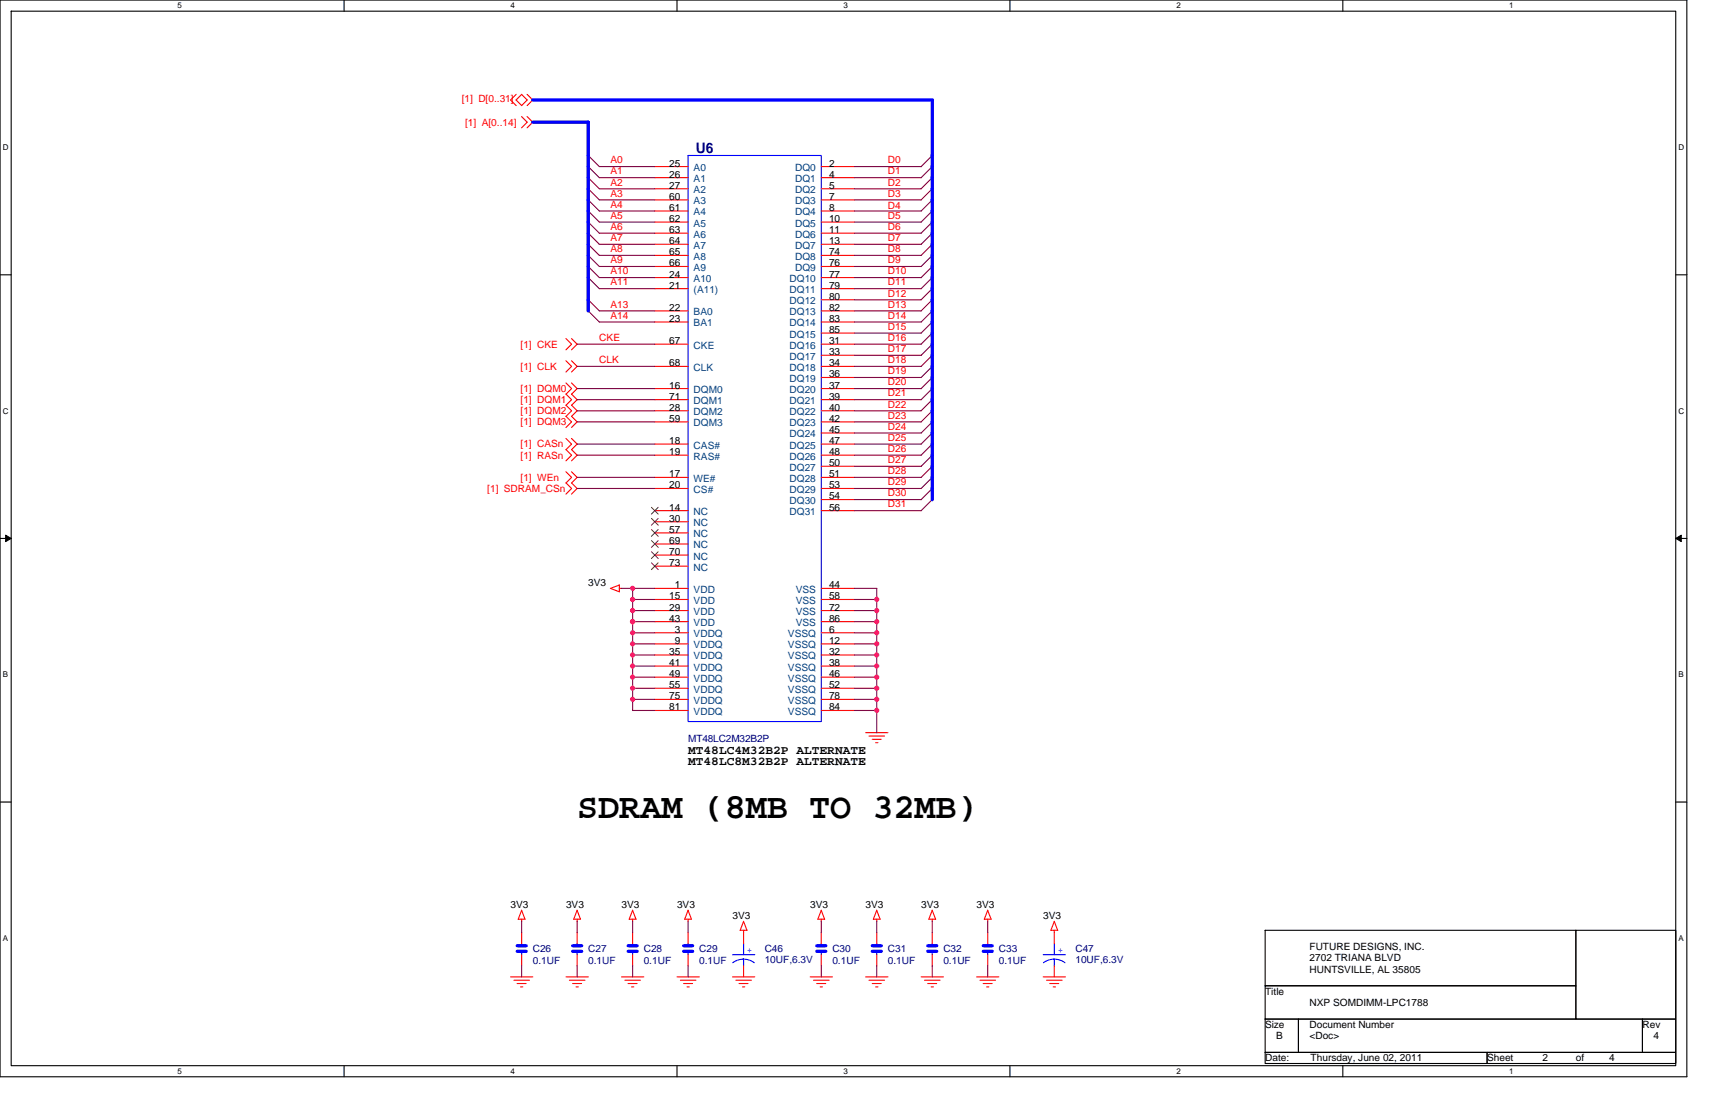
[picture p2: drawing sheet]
<svg xmlns="http://www.w3.org/2000/svg" width="432mm" height="279mm" viewBox="0 0 432 279" stroke-linecap="round" stroke-linejoin="round" font-family="sans-serif">
<path d="M0 0h424.7v271h-424.7zM2.8 2.8h419.1v265.4h-419.1z" fill="none" stroke="#000" stroke-width=".28"/>
<g fill="#fff">
<path d="M44.7 .3h1.1v2.2h-1.1z"/>
<path d="M44.7 268.5h1.1v2.3h-1.1z"/>
</g>
<path d="M86.6 0v2.8M86.6 268.2v2.8" fill="none" stroke="#000" stroke-width=".28"/>
<g fill="#fff">
<path d="M128.5 .3h1.2v2.2h-1.2z"/>
<path d="M128.5 268.5h1.2v2.3h-1.2z"/>
</g>
<path d="M170.5 0v2.8M170.5 268.2v2.8" fill="none" stroke="#000" stroke-width=".28"/>
<g fill="#fff">
<path d="M212.4 .3h1.1v2.2h-1.1z"/>
<path d="M212.4 268.5h1.1v2.3h-1.1z"/>
</g>
<path d="M254.3 0v2.8M254.3 268.2v2.8" fill="none" stroke="#000" stroke-width=".28"/>
<g fill="#fff">
<path d="M296.2 .3h1.1v2.2h-1.1z"/>
<path d="M296.2 268.5h1.1v2.3h-1.1z"/>
</g>
<path d="M338.1 0v2.8M338.1 268.2v2.8" fill="none" stroke="#000" stroke-width=".28"/>
<g fill="#fff">
<path d="M380 .3h1.1v2.2h-1.1z"/>
<path d="M380 268.5h1.1v2.3h-1.1z"/>
<path d="M.7 36h1.5v2.2h-1.5z"/>
<path d="M422.6 36h1.5v2.2h-1.5z"/>
<path d="M.7 102.3h1.5v2.3h-1.5z"/>
<path d="M422.6 102.3h1.5v2.3h-1.5z"/>
</g>
<path d="M0 69.2h2.8M421.9 69.2h2.8" fill="none" stroke="#000" stroke-width=".28"/>
<g fill="#fff">
<path d="M.7 168.7h1.4v2.2h-1.4z"/>
<path d="M422.6 168.7h1.3v2.2h-1.3z"/>
</g>
<path d="M0 135.5h2.8M421.9 135.5h2.8" fill="none" stroke="#000" stroke-width=".28"/>
<path d="M1.4 134.7l1.4 .8-1.4 .8zM421.9 135.5l1.4-.8v1.6z" fill="#000" stroke="#000" stroke-width=".25"/>
<g fill="#fff">
<path d="M.7 235.1h1.4v2.2h-1.4z"/>
<path d="M422.6 235.1h1.4v2.2h-1.4z"/>
</g>
<path d="M0 201.9h2.8M421.9 201.9h2.8M318.5 234.2h78.3v13.9h-78.3zM396.8 234.2h25.1v22.3h-25.1zM318.5 248.1h78.3v8.4h-78.3zM318.5 256.5h8.4v8.4h-8.4zM326.9 256.5h86.6v8.4h-86.6zM413.5 256.5h8.4v8.4h-8.4zM318.5 264.9h55.9v2.8h-55.9zM374.4 264.9h47.5v2.8h-47.5z" fill="none" stroke="#000" stroke-width=".28"/>
<g fill="none" stroke="#f00" stroke-width=".28">
<path d="M130 23.7l-1.5 1.5 1.5 1.4M131.3 29.3l1.4 1.5-1.4 1.4M131.3 23.7l1.4 1.5-1.4 1.4M131.4 23.7l-1.5 1.5 1.5 1.4M132.7 29.3l1.4 1.5-1.4 1.4M132.7 23.7l1.4 1.5-1.4 1.4M164.9 41.9h8.3M164.9 44.7h8.3M164.9 47.5h8.3M164.9 50.3h8.3M164.9 53.1h8.3M164.9 55.9h8.3"/>
<path d="M164.9 58.7h8.3M206.8 41.9h8.4M206.8 44.7h8.4M206.8 47.5h8.4M206.8 50.3h8.4M206.8 53.1h8.4M206.8 55.9h8.4M206.8 58.7h8.4M164.9 61.5h8.3M164.9 64.3h8.3M164.9 67.1h8.3M164.9 69.9h8.3"/>
<path d="M164.9 72.7h8.3M164.9 78.3h8.3M206.8 61.5h8.4M206.8 64.3h8.4M206.8 67.1h8.4M206.8 69.9h8.4M206.8 72.7h8.4M206.8 75.5h8.4M206.8 78.3h8.4M142.5 96.4l1.4 1.4-1.4 1.4 1.4 1.4-1.4 1.4M142.5 85.2l1.4 1.4-1.4 1.5M142.5 90.8l1.4 1.4-1.4 1.4"/>
<path d="M143.9 96.4l1.4 1.4-1.4 1.4 1.4 1.4-1.4 1.4M143.9 85.2l1.4 1.4-1.4 1.5M143.9 90.8l1.4 1.4-1.4 1.4M164.9 81h8.3M164.9 86.6h8.3M164.9 92.2h8.3M164.9 97.8h8.3M206.8 81h8.4M206.8 83.8h8.4M206.8 86.6h8.4M206.8 89.4h8.4M206.8 92.2h8.4"/>
<path d="M206.8 95h8.4M206.8 97.8h8.4M142.5 110.4l1.4 1.4-1.4 1.4 1.4 1.4-1.4 1.4M142.5 102l1.4 1.4-1.4 1.4 1.4 1.4-1.4 1.4M142.5 118.7l1.4 1.5-1.4 1.4M143.9 110.4l1.4 1.4-1.4 1.4 1.4 1.4-1.4 1.4M143.9 102l1.4 1.4-1.4 1.4 1.4 1.4-1.4 1.4M143.9 118.7l1.4 1.5-1.4 1.4M164.9 100.6h8.3M164.9 103.4h8.3M164.9 106.2h8.3M164.9 111.8h8.3"/>
<path d="M164.9 114.6h8.3M206.8 100.6h8.4M206.8 103.4h8.4M206.8 106.2h8.4M206.8 109h8.4M206.8 111.8h8.4M206.8 114.6h8.4M206.8 117.4h8.4M142.5 121.5l1.4 1.5-1.4 1.4M143.9 121.5l1.4 1.5-1.4 1.4M164.9 120.2h8.3M164.9 123h8.3"/>
<path d="M164.9 128.5h8.3M164.9 131.3h8.3M164.9 134.1h8.3M164.9 136.9h8.3M164.9 139.7h8.3M206.8 120.2h8.4M206.8 123h8.4M206.8 125.8h8.4M206.8 128.5h8.4M153.7 148.1l2.2-.9v1.7M153.7 148.1l2.3 .9M155.9 148.1h.6"/>
<path d="M164.9 148.1h8.3M164.9 150.9h8.3M164.9 153.7h8.3M164.9 156.5h8.3M164.9 159.3h8.3M164.9 142.5h8.3M206.8 148.1h8.4M206.8 150.9h8.4M206.8 153.7h8.4M206.8 156.5h8.4M206.8 159.3h8.4M164.9 162.1h8.3"/>
<path d="M164.9 164.9h8.3M164.9 167.7h8.3M164.9 170.5h8.3M164.9 173.2h8.3M164.9 176h8.3M164.9 178.8h8.3M206.8 162.1h8.4M206.8 164.9h8.4M206.8 167.7h8.4M206.8 170.5h8.4M206.8 173.2h8.4M206.8 176h8.4"/>
<path d="M206.8 178.8h8.4M218 184.4h5.6M218.8 185.3h3.9M219.6 186.1h2.3M220.5 186.9h.5M131.3 229.1l.9 2.3h-1.7l.8-2.3M131.3 234.7v2.8M131.3 231.4v.5M145.3 229.1l.9 2.3h-1.7l.8-2.3M145.3 234.7v2.8M145.3 231.4v.5M159.3 229.1l.8 2.3h-1.7z"/>
<path d="M159.3 231.4v.5M159.3 234.7v2.8M173.2 229.1l.9 2.3h-1.7zM173.2 231.4v.5M173.2 234.7v2.8M187.2 231.9l.9 2.3h-1.7M187.2 234.2v3.3M187.2 231.9l-.8 2.3M205.9 231.4h1.7l-.8-2.3-.9 2.3M206.8 231.4v.5M206.8 234.7v2.8M219.9 231.4h1.7"/>
<path d="M220.7 231.4v.5M220.7 234.7v2.8M221.6 231.4l-.9-2.3-.8 2.3M234.7 234.7v2.8M234.7 231.4v.5M235.6 231.4l-.9-2.3-.8 2.3h1.7M248.7 234.7v2.8M248.7 231.4v.5M249.5 231.4l-.8-2.3-.9 2.3h1.8M265.4 231.9l.9 2.3h-1.7M265.5 234.2v3.3M265.5 231.9l-.9 2.3"/>
<path d="M128.5 245.9h5.7M129.4 246.7h3.9M130.2 247.6h2.3M131.1 248.4h.5M131.3 240.3v2.8M142.5 245.9h5.6M143.4 246.7h3.9M144.2 247.6h2.2M145 248.4h.6M145.3 240.3v2.8M156.5 245.9h5.6M157.3 246.7h3.9"/>
<path d="M158.1 247.6h2.3M159 248.4h.6M159.3 240.3v2.8M170.5 245.9h5.6M171.3 246.7h3.9M172.1 247.6h2.3M173 248.4h.5M173.2 240.3v2.8M184.4 245.9h5.6M185.3 246.7h3.9M186.1 247.6h2.2M186.9 248.4h.6"/>
<path d="M187.2 243.1v2.8M204 245.9h5.6M204.8 246.7h3.9M205.6 247.6h2.3M206.5 248.4h.6M206.8 240.3v2.8M218 245.9h5.6M218.8 246.7h3.9M219.6 247.6h2.3M220.5 248.4h.5M220.7 240.3v2.8M231.9 245.9h5.6"/>
<path d="M232.8 246.7h3.9M233.6 247.6h2.2M234.4 248.4h.6M234.7 240.3v2.8M245.9 245.9h5.6M246.7 246.7h4M247.5 247.6h2.3M248.4 248.4h.6M248.7 240.3v2.8M262.7 245.9h5.6M263.5 246.7h3.9M264.3 247.6h2.3"/>
<path d="M265.2 248.4h.5M265.5 243.1v2.8"/>
</g>
<g fill="none" stroke="#00f" stroke-width=".28">
<path d="M173.2 39.1h33.6v142.5h-33.6zM131.3 237.5v.6M131.3 239.4v.9M145.3 237.5v.6M145.3 239.4v.9M159.3 237.5v.6M159.3 239.4v.9M173.2 237.5v.6M173.2 239.4v.9M187.2 237.5v2.8M206.8 237.5v.6M206.8 239.4v.9"/>
<path d="M220.7 237.5v.6M220.7 239.4v.9M234.7 237.5v.6M234.7 239.4v.9M248.7 237.5v.6M248.7 239.4v.9M265.5 237.5v2.8M184.4 240.3h5.6M184.5 242.3l1.3-.6 1.4-.3 1.4 .3 1.3 .6M187.2 241.4v1.7M262.7 240.3h5.6M262.7 242.3l1.3-.6 1.4-.3 1.5 .3 1.2 .6"/>
<path d="M265.5 241.4v1.7"/>
</g>
<g fill="none" stroke="#00f" stroke-width=".83">
<path d="M134.1 25.2h100.6v100.6M134.1 30.8h14v47.5M130.2 238.1h2.3M130.2 239.5h2.3M144.2 238.1h2.3M144.2 239.5h2.3M158.2 238.1h2.2M158.2 239.5h2.2M172.1 238.1h2.3M172.1 239.5h2.3M205.7 238.1h2.2M205.7 239.5h2.2"/>
<path d="M219.6 238.1h2.3M219.6 239.5h2.3M233.6 238.1h2.3M233.6 239.5h2.3M247.6 238.1h2.2M247.6 239.5h2.2"/>
</g>
<path d="M164 127.7l1.7 1.7M164 130.5l1.7 1.7M164 133.3l1.7 1.7M164 136.1l1.7 1.7M164 138.9l1.7 1.7M165.7 127.7l-1.7 1.7M165.7 130.5l-1.7 1.7M165.7 133.3l-1.7 1.7M165.7 136.1l-1.7 1.7M165.7 138.9l-1.7 1.7M164 141.7l1.7 1.7M165.7 141.7l-1.7 1.7" fill="none" stroke="#804000" stroke-width=".25"/>
<g fill="none" stroke="#800040" stroke-width=".28">
<path d="M148.1 39.1l2.8 2.8h14M234.7 39.1l-2.8 2.9M148.1 44.7l2.8 2.8h14M148.1 50.3l2.8 2.8h14M148.1 58.7l2.8 2.8h14M148.1 47.5l2.8 2.8h14M148.1 55.9l2.8 2.8h14M148.1 53.1l2.8 2.8h14M148.1 41.9l2.8 2.8h14M215.2 58.7h16.7M215.2 47.5h16.7M215.2 41.9h16.7"/>
<path d="M215.2 50.3h16.7M215.2 53.1h16.7M215.2 44.7h16.7M215.2 55.9h16.7M234.7 47.5l-2.8 2.8M234.7 55.9l-2.8 2.8M234.7 41.9l-2.8 2.8M234.7 50.3l-2.8 2.8M234.7 58.7l-2.8 2.8M234.7 44.7l-2.8 2.8M234.7 53.1l-2.8 2.8M148.1 64.3l2.8 2.8h14"/>
<path d="M148.1 67.1l2.8 2.8h14M148.1 78.2l2.8 2.8h14M148.1 75.4l2.8 2.9h14M148.1 61.5l2.8 2.8h14M148.1 69.9l2.8 2.8h14M215.2 61.5h16.7M215.2 64.3h16.7M215.2 67.1h16.7M215.2 69.9h16.7M215.2 75.5h16.7M215.2 78.3h16.7M215.2 72.7h16.7"/>
<path d="M234.7 64.3l-2.8 2.8M234.7 78.3l-2.8 2.8M234.7 72.7l-2.8 2.8M234.7 67.1l-2.8 2.8M234.7 61.5l-2.8 2.8M234.7 75.5l-2.8 2.8M234.7 69.9l-2.8 2.8M145.3 86.6h19.6M145.3 92.2h19.6M145.3 97.8h19.6M215.2 83.8h16.7M215.2 81h16.7"/>
<path d="M215.2 86.6h16.7M215.2 95h16.7M215.2 92.2h16.7M215.2 89.4h16.7M215.2 97.8h16.7M234.7 81l-2.8 2.9M234.7 95l-2.8 2.8M234.7 89.4l-2.8 2.8M234.7 86.6l-2.8 2.9M234.7 92.2l-2.8 2.8M234.7 97.8l-2.8 2.8M234.7 83.8l-2.8 2.9"/>
<path d="M145.3 111.8h19.6M145.3 114.6h19.6M145.3 100.6h19.6M145.3 106.2h19.6M145.3 103.4h19.6M215.2 109h16.7M215.2 111.8h16.7M215.2 114.6h16.7M215.2 100.6h16.7M215.2 117.4h16.7M215.2 106.2h16.7M215.2 103.4h16.7"/>
<path d="M234.7 111.8l-2.8 2.8M234.7 114.6l-2.8 2.8M234.7 100.6l-2.8 2.8M234.7 103.4l-2.8 2.8M234.7 106.2l-2.8 2.8M234.7 117.4l-2.8 2.8M234.7 109l-2.8 2.8M145.3 120.2h19.6M145.3 123h19.6M215.2 120.2h16.7M215.2 123h16.7M215.2 128.5h16.7"/>
<path d="M215.2 125.8h16.7M234.7 120.2l-2.8 2.8M234.7 123l-2.8 2.8M234.7 125.8l-2.8 2.8M156.5 148.1h8.4M159.3 148.1v30.8M159.3 150.9h5.6M159.3 153.7h5.6M159.3 156.5h5.6M159.3 159.3h5.6M215.2 148.1h5.5v36.3M215.2 150.9h5.6"/>
<path d="M215.2 153.7h5.6M215.2 156.5h5.6M215.2 159.3h5.6M159.3 162.1h5.6M159.3 164.9h5.6M159.3 167.7h5.6M159.3 170.5h5.6M159.3 173.2h5.6M159.3 176h5.6M159.3 178.8h5.6M215.2 162.1h5.6M215.2 164.9h5.6"/>
<path d="M215.2 167.7h5.6M215.2 170.5h5.6M215.2 173.2h5.6M215.2 176h5.6M215.2 178.8h5.6M131.3 231.9v2.8M145.3 231.9v2.8M159.3 231.9v2.8M173.2 231.9v2.8M206.8 231.9v2.8M220.7 231.9v2.8M234.7 231.9v2.8"/>
<path d="M248.7 231.9v2.8M131.3 243.1v2.8M145.3 243.1v2.8M159.3 243.1v2.8M173.2 243.1v2.8M206.8 243.1v2.8M220.7 243.1v2.8M234.7 243.1v2.8M248.7 243.1v2.8"/>
</g>
<g fill="#f0f" stroke="#f0f" stroke-width=".28">
<circle cx="159.3" cy="148.1" r=".54"/>
<circle cx="159.3" cy="150.9" r=".54"/>
<circle cx="159.3" cy="156.5" r=".54"/>
<circle cx="159.3" cy="159.3" r=".54"/>
<circle cx="159.3" cy="162.1" r=".54"/>
<circle cx="159.3" cy="164.9" r=".54"/>
<circle cx="159.3" cy="167.6" r=".54"/>
<circle cx="159.3" cy="170.4" r=".54"/>
<circle cx="159.3" cy="173.2" r=".54"/>
<circle cx="159.3" cy="176" r=".54"/>
<circle cx="220.7" cy="150.9" r=".54"/>
<circle cx="220.7" cy="153.7" r=".54"/>
<circle cx="220.7" cy="156.5" r=".54"/>
<circle cx="220.7" cy="159.3" r=".54"/>
<circle cx="220.7" cy="162.1" r=".54"/>
<circle cx="220.7" cy="164.9" r=".54"/>
<circle cx="220.7" cy="167.6" r=".54"/>
<circle cx="220.7" cy="170.4" r=".54"/>
<circle cx="220.7" cy="173.2" r=".54"/>
<circle cx="220.7" cy="176" r=".54"/>
<circle cx="220.7" cy="178.8" r=".54"/>
<circle cx="159.3" cy="153.7" r=".54"/>
</g>
<text font-size="8.9" x="145.3" y="205.8">SDRAM (8MB TO 32MB)</text>
<text font-size="3.6" fill="#000080" x="175.2" y="38.6">U6</text>
<g font-size="3.1">
<text x="173.2" y="189.8">MT48LC4M32B2P ALTERNATE</text>
<text x="173.2" y="192.6">MT48LC8M32B2P ALTERNATE</text>
</g>
<g font-size="2.5" fill="#f00">
<text x="116.2" y="25.7">[1] D[0..31]</text>
<text x="117.1" y="31.6">[1] A[0..14]</text>
<text x="153.7" y="41.1">A0</text>
<text x="223.5" y="41.1">D0</text>
<text x="153.7" y="43.9">A1</text>
<text x="153.7" y="46.7">A2</text>
<text x="223.5" y="46.7">D2</text>
<text x="223.5" y="43.9">D1</text>
<text x="153.7" y="52.3">A4</text>
<text x="153.7" y="49.5">A3</text>
<text x="223.5" y="49.5">D3</text>
<text x="223.5" y="52.6">D4</text>
<text x="153.7" y="55.1">A5</text>
<text x="153.7" y="57.9">A6</text>
<text x="223.5" y="57.9">D6</text>
<text x="223.5" y="55.1">D5</text>
<text x="153.7" y="60.7">A7</text>
<text x="153.7" y="63.5">A8</text>
<text x="223.5" y="60.7">D7</text>
<text x="223.5" y="63.5">D8</text>
<text x="153.7" y="66.3">A9</text>
<text x="153.7" y="69">A10</text>
<text x="153.7" y="71.8">A11</text>
<text x="223.5" y="66.3">D9</text>
<text x="223.5" y="69">D10</text>
<text x="223.5" y="71.8">D11</text>
<text x="153.7" y="77.4">A13</text>
<text x="223.5" y="74.6">D12</text>
<text x="223.5" y="77.4">D13</text>
<text x="153.7" y="80.2">A14</text>
<text x="223.5" y="83">D15</text>
<text x="223.5" y="80.2">D14</text>
<text x="131.1" y="87.5">[1] CKE</text>
<text x="150.9" y="85.8">CKE</text>
<text x="223.5" y="85.8">D16</text>
<text x="223.5" y="88.6">D17</text>
<text x="131.1" y="93.1">[1] CLK</text>
<text x="150.9" y="91.4">CLK</text>
<text x="223.5" y="94.2">D19</text>
<text x="223.5" y="91.4">D18</text>
<text x="131.1" y="101.5">[1] DQM1</text>
<text x="131.1" y="98.7">[1] DQM0</text>
<text x="223.5" y="99.8">D21</text>
<text x="223.5" y="97">D20</text>
<text x="131.1" y="107">[1] DQM3</text>
<text x="131.1" y="104.2">[1] DQM2</text>
<text x="223.5" y="105.4">D23</text>
<text x="223.5" y="102.6">D22</text>
<text x="131.1" y="112.6">[1] CASn</text>
<text x="223.5" y="108.2">D24</text>
<text x="223.5" y="111">D25</text>
<text x="223.5" y="113.7">D26</text>
<text x="131.1" y="115.4">[1] RASn</text>
<text x="223.5" y="119.3">D28</text>
<text x="223.5" y="116.5">D27</text>
<text x="122.7" y="123.8">[1] SDRAM_CSn</text>
<text x="131.1" y="121">[1] WEn</text>
<text x="223.5" y="122.1">D29</text>
<text x="223.5" y="124.9">D30</text>
<text x="223.5" y="127.7">D31</text>
</g>
<g font-size="2.5">
<text x="168.5" y="41.9">25</text>
<text x="208.7" y="41.9">2</text>
<text x="168.5" y="44.7">26</text>
<text x="168.5" y="47.5">27</text>
<text x="208.7" y="44.7">4</text>
<text x="208.7" y="47.5">5</text>
<text x="168.5" y="50.3">60</text>
<text x="168.5" y="53.1">61</text>
<text x="208.7" y="50.3">7</text>
<text x="208.7" y="53.1">8</text>
<text x="168.5" y="55.9">62</text>
<text x="168.5" y="58.7">63</text>
<text x="208.7" y="55.9">10</text>
<text x="208.7" y="58.7">11</text>
<text x="168.5" y="61.5">64</text>
<text x="168.5" y="64.3">65</text>
<text x="208.7" y="61.5">13</text>
<text x="208.7" y="64.3">74</text>
<text x="168.5" y="67.1">66</text>
<text x="168.5" y="69.8">24</text>
<text x="208.7" y="67.1">76</text>
<text x="208.7" y="69.8">77</text>
<text x="168.5" y="72.6">21</text>
<text x="208.7" y="72.6">79</text>
<text x="208.7" y="75.4">80</text>
<text x="168.5" y="78.2">22</text>
<text x="168.5" y="81">23</text>
<text x="208.7" y="78.2">82</text>
<text x="208.7" y="81">83</text>
<text x="208.7" y="83.8">85</text>
<text x="168.5" y="86.6">67</text>
<text x="208.7" y="86.6">31</text>
<text x="208.7" y="89.4">33</text>
<text x="168.5" y="92.2">68</text>
<text x="208.7" y="92.2">34</text>
<text x="208.7" y="95">36</text>
<text x="168.5" y="97.8">16</text>
<text x="168.5" y="100.6">71</text>
<text x="208.7" y="97.8">37</text>
<text x="208.7" y="100.6">39</text>
<text x="168.5" y="103.4">28</text>
<text x="168.5" y="106.2">59</text>
<text x="208.7" y="103.4">40</text>
<text x="208.7" y="106.2">42</text>
<text x="168.5" y="111.8">18</text>
<text x="208.7" y="109">45</text>
<text x="208.7" y="111.8">47</text>
<text x="168.5" y="114.6">19</text>
<text x="208.7" y="114.6">48</text>
<text x="208.7" y="117.3">50</text>
<text x="168.5" y="120.1">17</text>
<text x="168.5" y="122.9">20</text>
<text x="208.7" y="120.1">51</text>
<text x="208.7" y="122.9">53</text>
<text x="208.7" y="125.7">54</text>
<text x="168.5" y="128.5">14</text>
<text x="168.5" y="131.3">30</text>
<text x="208.7" y="128.5">56</text>
<text x="168.5" y="134.1">57</text>
<text x="168.5" y="136.9">69</text>
<text x="168.5" y="139.7">70</text>
<text x="168.5" y="142.5">73</text>
<text x="148.1" y="147.6">3V3</text>
<text x="169.9" y="148.1">1</text>
<text x="208.7" y="148.1">44</text>
<text x="168.5" y="150.9">15</text>
<text x="168.5" y="153.7">29</text>
<text x="208.7" y="150.9">58</text>
<text x="208.7" y="153.7">72</text>
<text x="168.5" y="156.5">43</text>
<text x="169.9" y="159.3">3</text>
<text x="208.7" y="156.5">86</text>
<text x="208.7" y="159.3">6</text>
<text x="168.5" y="164.8">35</text>
<text x="168.5" y="167.6">41</text>
<text x="169.9" y="162.1">9</text>
<text x="208.7" y="162.1">12</text>
<text x="208.7" y="164.8">32</text>
<text x="208.7" y="167.6">38</text>
<text x="168.5" y="170.4">49</text>
<text x="168.5" y="173.2">55</text>
<text x="208.7" y="170.4">46</text>
<text x="208.7" y="173.2">52</text>
<text x="168.5" y="176">75</text>
<text x="168.5" y="178.8">81</text>
<text x="208.7" y="176">78</text>
<text x="208.7" y="178.8">84</text>
<text x="128.5" y="228.6">3V3</text>
<text x="142.5" y="228.6">3V3</text>
<text x="156.5" y="228.6">3V3</text>
<text x="170.5" y="228.6">3V3</text>
<text x="184.4" y="231.4">3V3</text>
<text x="204" y="228.6">3V3</text>
<text x="218" y="228.6">3V3</text>
<text x="231.9" y="228.6">3V3</text>
<text x="245.9" y="228.6">3V3</text>
<text x="262.7" y="231.4">3V3</text>
<text x="329.7" y="239.2">FUTURE DESIGNS, INC.</text>
<text x="329.7" y="242">2702 TRIANA BLVD</text>
<text x="329.7" y="244.8">HUNTSVILLE, AL 35805</text>
<text x="318.5" y="250.4">Title</text>
<text x="329.7" y="253.2">NXP SOMDIMM-LPC1788</text>
<text x="318.5" y="258.8">Size</text>
<text x="321.3" y="261.6">B</text>
<text x="329.7" y="258.8">Document Number</text>
<text x="329.7" y="261.6">&lt;Doc&gt;</text>
<text x="413.5" y="258.8">Rev</text>
<text x="416.3" y="261.6">4</text>
<text x="318.5" y="267.1">Date:</text>
<text x="330" y="267.1">Thursday, June 02, 2011</text>
<text x="374.4" y="267.1">Sheet</text>
<text x="388.4" y="267.1">2</text>
<text x="396.8" y="267.1">of</text>
<text x="405.2" y="267.1">4</text>
</g>
<g font-size="2.5" fill="#004080">
<text x="174.6" y="43">A0</text>
<text x="174.6" y="45.8">A1</text>
<text x="200.2" y="43.1">DQ0</text>
<text x="200.2" y="45.8">DQ1</text>
<text x="174.6" y="48.6">A2</text>
<text x="174.6" y="51.4">A3</text>
<text x="200.2" y="48.6">DQ2</text>
<text x="200.2" y="51.4">DQ3</text>
<text x="174.6" y="54.2">A4</text>
<text x="174.6" y="57">A5</text>
<text x="174.6" y="59.8">A6</text>
<text x="200.2" y="54.2">DQ4</text>
<text x="200.2" y="57">DQ5</text>
<text x="200.2" y="59.8">DQ6</text>
<text x="174.6" y="62.6">A7</text>
<text x="174.6" y="65.4">A8</text>
<text x="200.2" y="62.6">DQ7</text>
<text x="200.2" y="65.4">DQ8</text>
<text x="174.6" y="68.2">A9</text>
<text x="174.6" y="71">A10</text>
<text x="198.8" y="71">DQ10</text>
<text x="200.2" y="68.2">DQ9</text>
<text x="174.6" y="73.8">(A11)</text>
<text x="198.8" y="73.8">DQ11</text>
<text x="198.8" y="76.6">DQ12</text>
<text x="174.6" y="79.4">BA0</text>
<text x="174.6" y="82.2">BA1</text>
<text x="198.8" y="79.4">DQ13</text>
<text x="198.8" y="82.2">DQ14</text>
<text x="174.6" y="87.8">CKE</text>
<text x="198.8" y="85">DQ15</text>
<text x="198.8" y="87.8">DQ16</text>
<text x="174.6" y="93.3">CLK</text>
<text x="198.8" y="90.5">DQ17</text>
<text x="198.8" y="93.3">DQ18</text>
<text x="174.6" y="98.9">DQM0</text>
<text x="174.6" y="101.7">DQM1</text>
<text x="198.8" y="96.1">DQ19</text>
<text x="198.8" y="98.9">DQ20</text>
<text x="198.8" y="101.7">DQ21</text>
<text x="174.6" y="104.5">DQM2</text>
<text x="174.6" y="107.3">DQM3</text>
<text x="198.8" y="104.5">DQ22</text>
<text x="198.8" y="107.3">DQ23</text>
<text x="174.6" y="112.9">CAS#</text>
<text x="198.8" y="110.1">DQ24</text>
<text x="198.8" y="112.9">DQ25</text>
<text x="174.6" y="115.7">RAS#</text>
<text x="198.8" y="115.7">DQ26</text>
<text x="198.8" y="118.5">DQ27</text>
<text x="174.6" y="121.3">WE#</text>
<text x="174.6" y="124.1">CS#</text>
<text x="198.8" y="121.3">DQ28</text>
<text x="198.8" y="124.1">DQ29</text>
<text x="174.6" y="129.7">NC</text>
<text x="198.8" y="126.9">DQ30</text>
<text x="198.8" y="129.7">DQ31</text>
<text x="174.6" y="132.5">NC</text>
<text x="174.6" y="135.2">NC</text>
<text x="174.6" y="138">NC</text>
<text x="174.6" y="140.8">NC</text>
<text x="174.6" y="143.6">NC</text>
<text x="174.6" y="149.2">VDD</text>
<text x="200.4" y="149.2">VSS</text>
<text x="174.6" y="152">VDD</text>
<text x="174.6" y="154.8">VDD</text>
<text x="200.4" y="152">VSS</text>
<text x="200.4" y="154.8">VSS</text>
<text x="174.6" y="157.6">VDD</text>
<text x="174.6" y="160.4">VDDQ</text>
<text x="198.4" y="160.4">VSSQ</text>
<text x="200.4" y="157.6">VSS</text>
<text x="174.6" y="163.2">VDDQ</text>
<text x="174.6" y="166">VDDQ</text>
<text x="198.4" y="163.2">VSSQ</text>
<text x="198.4" y="166">VSSQ</text>
<text x="174.6" y="168.8">VDDQ</text>
<text x="174.6" y="171.6">VDDQ</text>
<text x="198.4" y="168.8">VSSQ</text>
<text x="198.4" y="171.6">VSSQ</text>
<text x="174.6" y="174.4">VDDQ</text>
<text x="174.6" y="177.2">VDDQ</text>
<text x="174.6" y="180">VDDQ</text>
<text x="198.4" y="174.4">VSSQ</text>
<text x="198.4" y="177.2">VSSQ</text>
<text x="198.4" y="180">VSSQ</text>
</g>
<g font-size="2.5" fill="#000080">
<text x="173.2" y="186.7">MT48LC2M32B2P</text>
<text x="134.1" y="239.8">C26</text>
<text x="148.1" y="239.8">C27</text>
<text x="162.1" y="239.8">C28</text>
<text x="176" y="239.8">C29</text>
<text x="192.5" y="239.8">C46</text>
<text x="209.6" y="239.8">C30</text>
<text x="223.5" y="239.8">C31</text>
<text x="237.5" y="239.8">C32</text>
<text x="251.5" y="239.8">C33</text>
<text x="270.8" y="239.8">C47</text>
<text x="134.1" y="242.5">0.1UF</text>
<text x="148.1" y="242.5">0.1UF</text>
<text x="162.1" y="242.5">0.1UF</text>
<text x="176" y="242.5">0.1UF</text>
<text x="192.5" y="242.3">10UF,6.3V</text>
<text x="209.6" y="242.5">0.1UF</text>
<text x="223.5" y="242.5">0.1UF</text>
<text x="237.5" y="242.5">0.1UF</text>
<text x="251.5" y="242.5">0.1UF</text>
<text x="270.8" y="242.3">10UF,6.3V</text>
</g>
<g font-size="2.5" fill="#00f">
<text x="188.1" y="239.8">+</text>
<text x="266.3" y="239.8">+</text>
</g>
<g font-size="2">
<text x="44.7" y="2.1">5</text>
<text x="128.5" y="2.1">4</text>
<text x="212.4" y="2.1">3</text>
<text x="296.2" y="2.1">2</text>
<text x="380" y="2.1">1</text>
<text x=".7" y="37.8">D</text>
<text x="422.6" y="37.8">D</text>
<text x=".7" y="104.1">C</text>
<text x="422.6" y="104.1">C</text>
<text x=".7" y="170.5">B</text>
<text x="422.6" y="170.5">B</text>
<text x=".7" y="236.9">A</text>
<text x="422.6" y="236.9">A</text>
<text x="44.7" y="270.3">5</text>
<text x="128.5" y="270.3">4</text>
<text x="212.4" y="270.3">3</text>
<text x="296.2" y="270.3">2</text>
<text x="380" y="270.3">1</text>
</g>
</svg>
